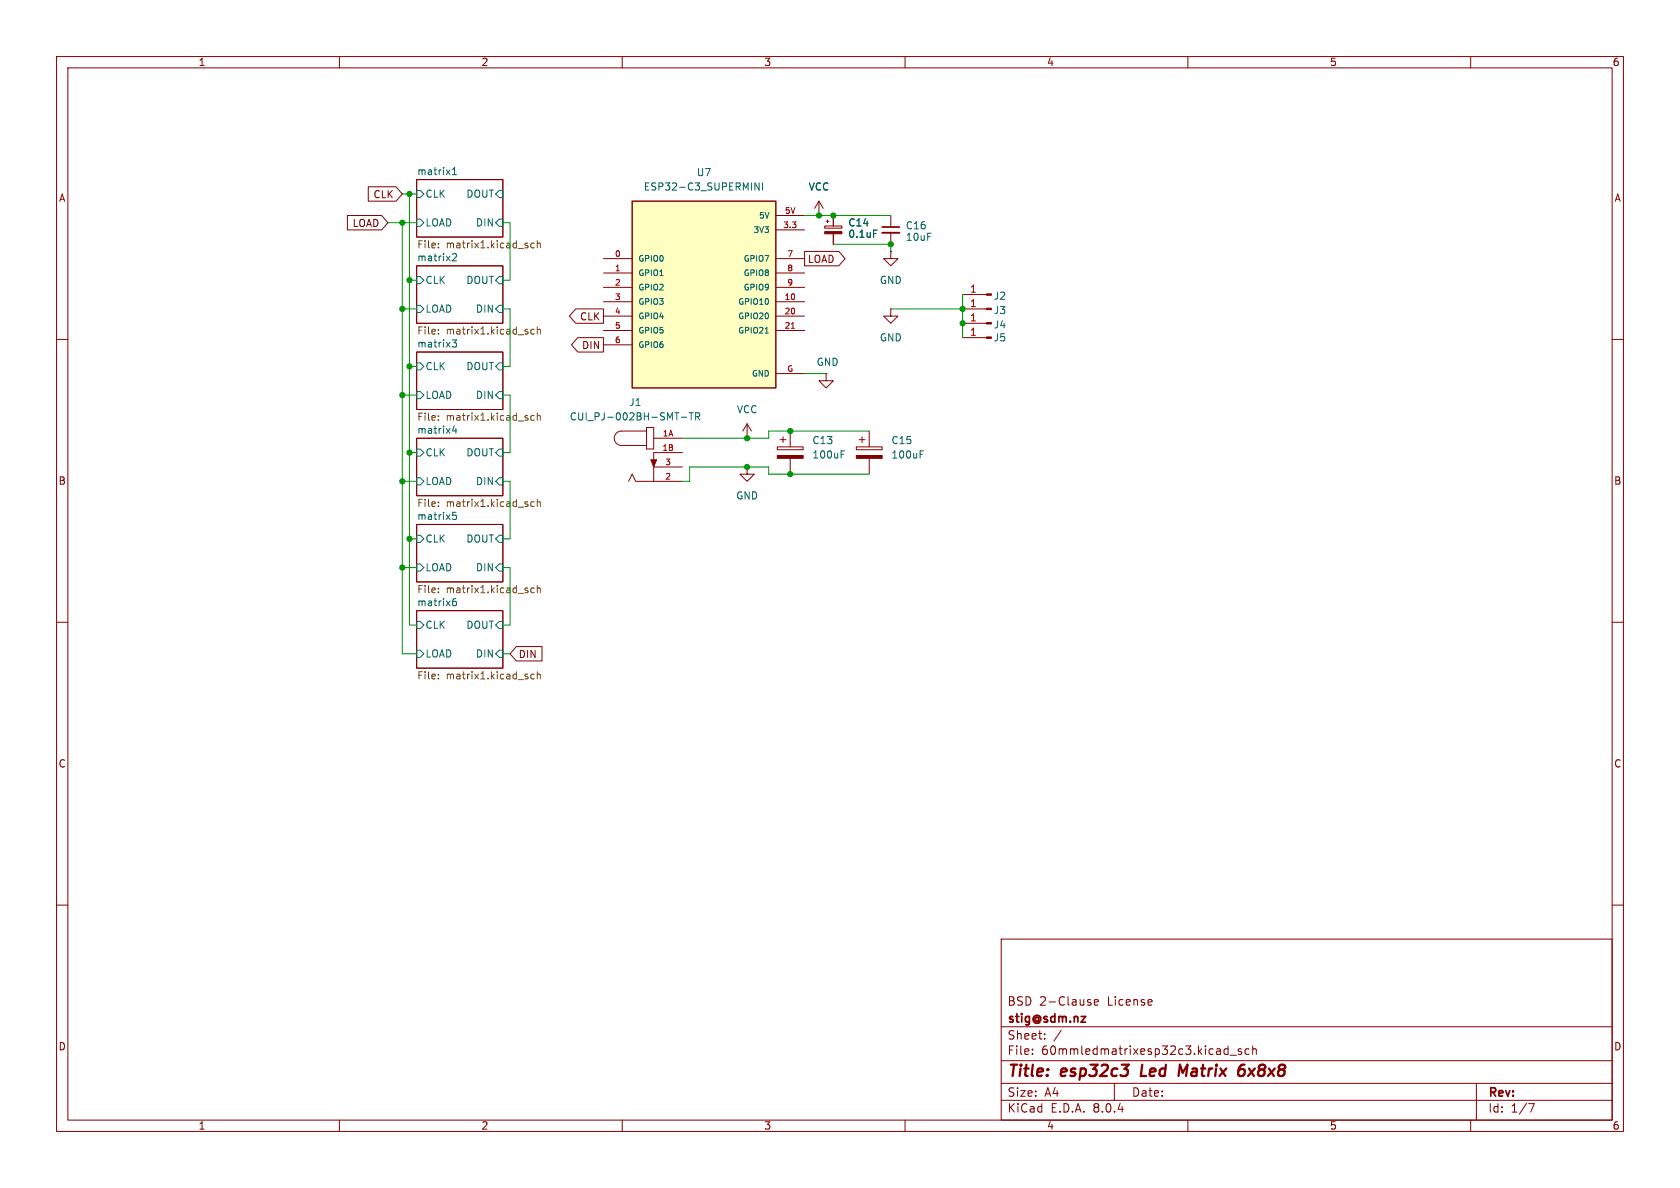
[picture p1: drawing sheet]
<svg xmlns="http://www.w3.org/2000/svg" width="297mm" height="210mm" viewBox="0 0 297 210" stroke-linecap="round" stroke-linejoin="round" font-family="sans-serif">
<g fill="none" stroke="#840000" stroke-width=".18">
<path d="M10 10h277v190h-277zM12 12h273v186h-273zM60 10v2M110 10v2M160 10v2M210 10v2M260 10v2M73.7 31.8h15.2v10.1h-15.2zM144.8 38.1h.1M144.8 35.6l-.8 1.2M144.8 35.6v2.5M144.8 35.6l.7 1.2"/>
<path d="M145.8 40h3v.3h-3zM146 39.1h.6M146.3 38.9v.5M147.3 38.1v1.9M157.5 38.1v2M10 60h2M73.7 47h15.2v10.2h-15.2zM147.3 41.3v1.9M157.5 44.5v1.2h1.2l-1.2 1.3-1.3-1.3h1.3M157.5 44.5h.1M157.5 54.6v1.3h1.2l-1.2 1.3-1.3-1.3h1.3M157.5 54.6h.1"/>
<path d="M157.5 41.1v2.1M170.2 54.6h4.2M170.2 57.2h4.2M170.2 52.1h4.2M170.2 59.7h4.2M285 60h2M73.7 77.5h15.2v10.1h-15.2zM73.7 62.2h15.2v10.2h-15.2zM114.3 76.2h-4.4a1.27 1.27 0 0 0-1.3 1.3 1.27 1.27 0 0 0 1.3 1.2h4.4M114.3 75.6h1.3v3.8h-1.3zM115.6 77.5h5M132.1 77.5h.1"/>
<path d="M132.1 74.9l-.8 1.3M132.1 74.9v2.6M132.1 74.9l.7 1.3M137.4 79h4.6v.5h-4.6zM137.9 77.7h1M138.4 77.2v1M139.7 76.2v2.8M146 66v1.3h1.3l-1.3 1.3-1.2-1.3h1.2M146 66h.1M151.4 79h4.6v.5h-4.6zM151.9 77.7h1M152.4 77.2v1"/>
<path d="M153.7 76.2v2.8M73.7 92.7h15.2v10.2h-15.2zM111.1 85.1l.7-1.3 .6 1.3h8.2M115.6 82.6h5M120.6 80h-5v5.1M132.1 82.6v1.2h1.2l-1.2 1.3-1.3-1.3h1.3M132.1 82.6h.1M139.7 81v2.8M153.7 81v2.8M10 110h2M73.7 108h15.2v10.1h-15.2zM285 110h2"/>
<path d="M10 160h2M285 160h2M177 166h108v32h-108zM192.7 177.2l.2 .2-.2 .3M192.7 176.7l.1 .1M193.5 177.2l.7-.1-.1-.3-.4-.1-.2 .2v.7h.6M203.6 176.8l.1 .3-.7 .1M60 198v2M110 198v2M160 198v2M177 194.5h108M177 191.5h108"/>
<path d="M177 187.5h108M177 181.5h108M182.5 186.3v.1M182.5 185.5v.1M184.7 183.6v.1M184.7 182.8v.1M187.6 182.1l-1.3 2M197 191.5v3M210 198v2M216.7 185.4l.4 .1M217.1 184.9v1.5M217.1 186.3l-.4 .1"/>
<path d="M217.5 186.5h1.1M219.5 185.5l-.4-.1-.2 .2 .1 .2 .5 .2v.3h-.6M220.8 185.5l-.4-.1-.3 .3v.4l.1 .2h.6M221.5 185.5l.2-.1 .3 .1 .1 .9M221.5 184.9v1.5M260 198v2M261 191.5v6.5M270.2 195.1h1l-.6 1.5"/>
</g>
<path d="M201.9 188.2l-.2 2h.9M208.6 188.2l.5 1.4 .8-1.4M219.4 189h.3l.3 .2v.6a.66 .66 0 0 1-.8 .4M220 188.2l-.6 .1M221.8 188.9l-1.2 1.3" fill="none" stroke="#840000" stroke-width=".4"/>
<path d="M156 40.1h3M191.1 179.7h.8l-.8 1h.8" fill="none" stroke="#840000" stroke-width=".3"/>
<g fill="none" stroke="#006464" stroke-width=".18">
<path d="M73.7 33.7h.6l.6 .6-.6 .6h-.6zM73.7 38.7h.6l.6 .7-.6 .6h-.6zM80 30.9h.7M80 30l.4-.4v1.3M87.6 39.4l.7-.7h.6v1.3h-.6zM88.3 33.7h.6v1.2h-.6l-.7-.6zM73.7 48.9h.6l.6 .6-.6 .7h-.6zM73.7 54h.6l.6 .6-.6 .6h-.6zM80.7 45v.4l-.8 .7h.8M87.6 49.5l.7-.6h.6v1.3h-.6zM88.3 54h.6v1.2h-.6l-.7-.6zM154.4 40.7h.7"/>
<path d="M73.7 79.4h.6l.6 .6-.6 .6h-.6zM73.7 64.1h.6l.6 .7-.6 .6h-.6zM73.7 69.2h.6l.6 .7-.6 .6h-.6zM80.3 75.3l-.3 .9h.8M80.6 75.7v.9M80.7 60.1l-.4 .5 .4 .1v.5l-.2 .2-.5-.1M88.3 64.1h.6v1.3h-.6l-.7-.6zM88.3 69.2h.6v1.3h-.6l-.7-.6zM120.4 73.8h1M121.8 73h.8M122.2 73v1.2M123 73.6h.6l.1-.2-.1-.3-.6-.1v1.2"/>
<path d="M123.3 73.6l.4 .6M148.7 79.7h.6M162.7 79.7h.6M73.7 84.5h.6l.6 .6-.6 .6h-.6zM73.7 94.6h.6l.6 .7-.6 .6h-.6zM73.7 99.7h.6l.6 .6-.6 .7h-.6zM80 90.6v.6l.2-.2 .4 .1 .1 .5-.2 .2-.5-.1M87.6 80l.7-.6h.6v1.2h-.6zM87.6 85.1l.7-.6h.6v1.2h-.6zM87.6 95.3l.7-.7h.6v1.3h-.6zM88.3 99.7h.6v1.3h-.6l-.7-.7zM148.7 80.3h.4"/>
<path d="M162.7 80.3h.4M73.7 109.9h.6l.6 .6-.6 .6h-.6zM73.7 114.9h.6l.6 .7-.6 .6h-.6zM80 106.5l.2-.2h.3l.2 .2v.3l-.2 .3-.4-.1-.1-.2M80.2 105.9l-.2 .4M88.3 109.9h.6v1.2h-.6l-.7-.6zM88.3 114.9h.6v1.3h-.6l-.7-.6z"/>
</g>
<g fill="none" stroke="#725600" stroke-width=".18">
<path d="M77.5 43v.2M77.5 43.7v.1M77.5 58.3v.1M77.5 58.9v.2M94.4 43h-.3l-.3 .2 .2 .6h.4M94.4 58.3l-.3-.1-.3 .3 .2 .5h.4M95 42.5v1.3M95 57.8v1.3M95 43.1l.2-.1h.3v.8M95 58.3l.2-.1 .3 .1v.8M77.5 73.5v.1M77.5 74.2v.1"/>
<path d="M94.4 73.5h-.3l-.3 .2 .2 .5h.4M95 73v1.3M95 73.6l.2-.1h.3v.8M77.5 89.4v.1M77.5 88.8v.1M94.4 88.8l-.3-.1-.3 .2 .2 .6h.4M95 88.8l.2-.1 .3 .1v.7M95 88.3v1.2M77.5 104v.1M77.5 104.7v.1M77.5 119.2v.2M77.5 119.9v.1"/>
<path d="M94.4 104l-.3-.1-.3 .3 .2 .5h.4M94.4 119.2h-.3l-.3 .2 .2 .6h.4M95 103.5v1.3M95 118.7v1.3M95 104.1l.2-.2 .3 .1v.8M95 119.3l.2-.1h.3v.8"/>
</g>
<g fill="#840000" stroke="#840000" stroke-width=".18">
<path d="M145.8 40.9h3v.4h-3z"/>
<path d="M174.4 54.5h.9v.2h-.9z"/>
<path d="M174.4 57h.9v.3h-.9z"/>
<path d="M174.4 51.9h.9v.3h-.9z"/>
<path d="M115.1 81.3h1l-.5 1.3z"/>
<path d="M174.4 59.6h.9v.2h-.9z"/>
<path d="M151.4 80.5h4.6v.5h-4.6z"/>
<path d="M137.4 80.5h4.6v.5h-4.6z"/>
</g>
<path d="M156 41.1h3" fill="none" stroke="#840000" stroke-width=".33"/>
<path d="M111.8 35.6h25.4v33h-25.4z" fill="#ffffc2"/>
<path d="M111.8 35.6h25.4v33h-25.4z" fill="none" stroke="#840000" stroke-width=".25"/>
<g fill="none" stroke="#840000" stroke-width=".18">
<path d="M61.4 38.1h6.1l1.1 1.3-1.1 1.2h-6.1zM65.1 33h4.9l1.1 1.3-1.1 1.3h-4.9zM137.2 38.1h5M144.8 38.1h.1M147.3 38.1v1.9M101.8 54.6h4.9v2.6h-4.9l-1.1-1.3zM102.1 59.7h4.6v2.5h-4.6l-1.1-1.2zM106.7 45.7h5.1M106.7 48.3h5.1M106.7 53.3h5.1M106.7 50.8h5.1M106.7 55.9h5.1"/>
<path d="M106.7 58.4h5.1M137.2 45.7h5M137.2 48.3h5M137.2 53.3h5M137.2 50.8h5M137.2 55.9h5M137.2 58.4h5M137.2 40.6h5M142.2 44.4h6.1l1.1 1.3-1.1 1.3h-6.1zM147.3 41.3v1.9M106.7 61h5.1M137.2 66h5"/>
<path d="M91.3 114.3h4.5v2.5h-4.5l-1.1-1.2z"/>
</g>
<path d="M134.2 32.3v1.3l-.7-1.3v1.3M134.8 32.3v1.3M135.3 58.9h.6M154.4 40.7h.7" fill="none" stroke="#006464" stroke-width=".18"/>
<path d="M139.9 58h.6" fill="none" stroke="#a90000" stroke-width=".18"/>
<g fill="none" stroke="#009600" stroke-width=".18">
<path d="M68.6 39.4h5.1M71.1 39.4v76.2h2.6M71.1 34.3h2.6M72.4 34.3v76.2h1.3M88.9 39.4h1.3v10.1h-1.3M142.2 38.1h15.3M71.1 54.6h2.6M72.4 49.5h1.3M88.9 54.6h1.3v10.2h-1.3M147.3 43.2h10.2v1.3M157.5 54.6h12.7M170.2 52.1v7.6"/>
<path d="M71.1 69.9h2.6M72.4 64.8h1.3M88.9 69.9h1.3v10.1h-1.3M142.2 66h3.8M153.7 76.2h-17.8v1.3h-15.3M71.1 85.1h2.6M72.4 80h1.3M72.4 95.3h1.3M88.9 85.1h1.3v10.2h-1.3M153.7 83.8h-17.8v-1.2h-14v2.5h-1.3M71.1 100.3h2.6M88.9 115.6h1.3"/>
<path d="M88.9 100.3h1.3v10.2h-1.3"/>
</g>
<g fill="#009600" stroke="#009600" stroke-width=".18">
<circle cx="71.1" cy="100.3" r=".46"/>
<circle cx="72.4" cy="95.3" r=".46"/>
<circle cx="71.1" cy="69.9" r=".46"/>
<circle cx="72.4" cy="80" r=".46"/>
<circle cx="71.1" cy="85.1" r=".46"/>
<circle cx="132.1" cy="82.6" r=".46"/>
<circle cx="147.3" cy="38.1" r=".46"/>
<circle cx="144.8" cy="38.1" r=".46"/>
<circle cx="170.2" cy="57.2" r=".46"/>
<circle cx="170.2" cy="54.6" r=".46"/>
<circle cx="157.5" cy="43.2" r=".46"/>
<circle cx="139.7" cy="83.8" r=".46"/>
<circle cx="132.1" cy="77.5" r=".46"/>
<circle cx="139.7" cy="76.2" r=".46"/>
<circle cx="71.1" cy="54.6" r=".46"/>
<circle cx="72.4" cy="49.5" r=".46"/>
<circle cx="72.4" cy="34.3" r=".46"/>
<circle cx="71.1" cy="39.4" r=".46"/>
<circle cx="72.4" cy="64.8" r=".46"/>
</g>
<g font-size="2.8" fill="#840000">
<text x="178" y="190.9">Title:</text>
<text x="187.7" y="190.9">esp32c3</text>
<text x="202.6" y="190.9">Led</text>
<text x="210" y="190.9">Matrix</text>
<text x="221.4" y="190.9">6x8x8</text>
</g>
<g font-size="2.1" fill="#840000">
<text x="178" y="178">BSD 2-Clause</text>
<text x="195.8" y="178">License</text>
<text x="178" y="184">Sheet:</text>
<text x="178" y="181.2">stig@sdm.nz</text>
<text x="178" y="186.7">File:</text>
<text x="184.1" y="186.7">60mmledmatrixesp32c3.kicad_sch</text>
<text x="178" y="196.9">KiCad</text>
<text x="178" y="194.1">Size:</text>
<text x="184.7" y="194.1">A4</text>
<text x="185.7" y="196.9">E.D.A.</text>
<text x="193.3" y="196.9">8.0.4</text>
<text x="200" y="194.1">Date:</text>
<text x="263" y="194.3">Rev:</text>
<text x="263" y="196.9">Id:</text>
<text x="267.1" y="196.9">1/7</text>
</g>
<g font-size="1.8" fill="#840000">
<text x="35" y="11.9">1</text>
<text x="85" y="11.9">2</text>
<text x="135" y="11.9">3</text>
<text x="185" y="11.9">4</text>
<text x="235" y="11.9">5</text>
<text x="285" y="11.9">6</text>
<text x="10.3" y="35.9">A</text>
<text x="65.9" y="35.2">CLK</text>
<text x="285.3" y="35.9">A</text>
<text x="62.2" y="40.3">LOAD</text>
<text x="142.7" y="46.7">LOAD</text>
<text x="102.4" y="56.8">CLK</text>
<text x="102.8" y="61.9">DIN</text>
<text x="10.3" y="85.9">B</text>
<text x="285.3" y="85.9">B</text>
<text x="91.6" y="116.5">DIN</text>
<text x="10.3" y="135.9">C</text>
<text x="285.3" y="135.9">C</text>
<text x="10.3" y="185.9">D</text>
<text x="285.3" y="185.9">D</text>
<text x="35" y="199.9">1</text>
<text x="85" y="199.9">2</text>
<text x="135" y="199.9">3</text>
<text x="185" y="199.9">4</text>
<text x="235" y="199.9">5</text>
<text x="285" y="199.9">6</text>
</g>
<g font-size="1.8" fill="#006464">
<text x="73.7" y="31">matrix1</text>
<text x="75.1" y="35.2">CLK</text>
<text x="82.3" y="35.2">DOUT</text>
<text x="113.7" y="33.9">ESP32-C3_SUPERMINI</text>
<text x="123.1" y="31.3">U7</text>
<text x="142.9" y="33.9">VCC</text>
<text x="75.1" y="40.2">LOAD</text>
<text x="84" y="40.2">DIN</text>
<text x="149.9" y="40.2">C14</text>
<text x="160" y="40.7">C16</text>
<text x="73.7" y="46.3">matrix2</text>
<text x="149.9" y="42.2">0.1uF</text>
<text x="160" y="42.8">10uF</text>
<text x="75.1" y="50.4">CLK</text>
<text x="82.3" y="50.4">DOUT</text>
<text x="155.4" y="50.4">GND</text>
<text x="175.6" y="53.2">J2</text>
<text x="75.1" y="55.5">LOAD</text>
<text x="84" y="55.5">DIN</text>
<text x="175.6" y="55.7">J3</text>
<text x="175.6" y="58.3">J4</text>
<text x="73.7" y="61.5">matrix3</text>
<text x="75.1" y="65.6">CLK</text>
<text x="82.3" y="65.6">DOUT</text>
<text x="144.3" y="64.9">GND</text>
<text x="155.4" y="60.6">GND</text>
<text x="175.6" y="60.6">J5</text>
<text x="75.1" y="70.7">LOAD</text>
<text x="84" y="70.7">DIN</text>
<text x="111.1" y="72">J1</text>
<text x="73.7" y="76.8">matrix4</text>
<text x="100.6" y="74.5">CUI_PJ-002BH-SMT-TR</text>
<text x="130.2" y="73.3">VCC</text>
<text x="75.1" y="80.9">CLK</text>
<text x="82.3" y="80.9">DOUT</text>
<text x="143.5" y="81.3">100uF</text>
<text x="143.5" y="78.7">C13</text>
<text x="157.5" y="81.3">100uF</text>
<text x="157.5" y="78.7">C15</text>
<text x="75.1" y="86">LOAD</text>
<text x="78.9" y="89.9">matrix1.kicad_sch</text>
<text x="84" y="86">DIN</text>
<text x="130" y="88.5">GND</text>
<text x="73.7" y="92">matrix5</text>
<text x="75.1" y="96.1">CLK</text>
<text x="75.1" y="101.2">LOAD</text>
<text x="82.3" y="96.1">DOUT</text>
<text x="84" y="101.2">DIN</text>
<text x="73.7" y="107.2">matrix6</text>
<text x="75.1" y="111.4">CLK</text>
<text x="82.3" y="111.4">DOUT</text>
<text x="75.1" y="116.4">LOAD</text>
<text x="84" y="116.4">DIN</text>
</g>
<g font-size="1.8" fill="#725600">
<text x="73.7" y="44.2">File:</text>
<text x="78.9" y="44.2">matrix1.kicad_sch</text>
<text x="73.7" y="59.5">File:</text>
<text x="78.9" y="59.5">matrix1.kicad_sch</text>
<text x="73.7" y="74.7">File:</text>
<text x="78.9" y="74.7">matrix1.kicad_sch</text>
<text x="73.7" y="89.9">File:</text>
<text x="73.7" y="105.2">File:</text>
<text x="78.9" y="105.2">matrix1.kicad_sch</text>
<text x="73.7" y="120.4">File:</text>
<text x="78.9" y="120.4">matrix1.kicad_sch</text>
</g>
<g font-size="1.8" fill="#a90000">
<text x="171.4" y="51.8">1</text>
<text x="171.4" y="54.4">1</text>
<text x="171.4" y="56.9">1</text>
<text x="171.4" y="59.4">1</text>
</g>
<g font-size="1.4" fill="#006464">
<text x="133.1" y="41.4">3V3</text>
<text x="134.1" y="38.8">5V</text>
<text x="112.8" y="46.5">GPIO0</text>
<text x="131.3" y="46.5">GPIO7</text>
<text x="112.8" y="49">GPIO1</text>
<text x="112.8" y="51.5">GPIO2</text>
<text x="131.3" y="49">GPIO8</text>
<text x="131.3" y="51.5">GPIO9</text>
<text x="112.8" y="54.1">GPIO3</text>
<text x="112.8" y="56.6">GPIO4</text>
<text x="112.8" y="59.2">GPIO5</text>
<text x="130.4" y="54.1">GPIO10</text>
<text x="130.4" y="56.6">GPIO20</text>
<text x="130.4" y="59.2">GPIO21</text>
<text x="112.8" y="61.7">GPIO6</text>
<text x="132.8" y="66.8">GND</text>
</g>
<g font-size="1.4" fill="#a90000">
<text x="138.4" y="40.4">3.3</text>
<text x="138.7" y="37.8">5V</text>
<text x="108.6" y="45.5">0</text>
<text x="139.1" y="45.5">7</text>
<text x="108.6" y="48">1</text>
<text x="108.6" y="50.5">2</text>
<text x="108.6" y="53.1">3</text>
<text x="138.6" y="53.1">10</text>
<text x="139.1" y="48">8</text>
<text x="139.1" y="50.5">9</text>
<text x="108.6" y="55.6">4</text>
<text x="108.6" y="58.2">5</text>
<text x="138.6" y="55.6">20</text>
<text x="138.6" y="58.2">21</text>
<text x="108.6" y="60.7">6</text>
<text x="139.1" y="65.8">G</text>
<text x="117.1" y="77.2">1A</text>
<text x="117" y="79.8">1B</text>
<text x="117.5" y="82.3">3</text>
<text x="117.5" y="84.8">2</text>
</g>
</svg>
